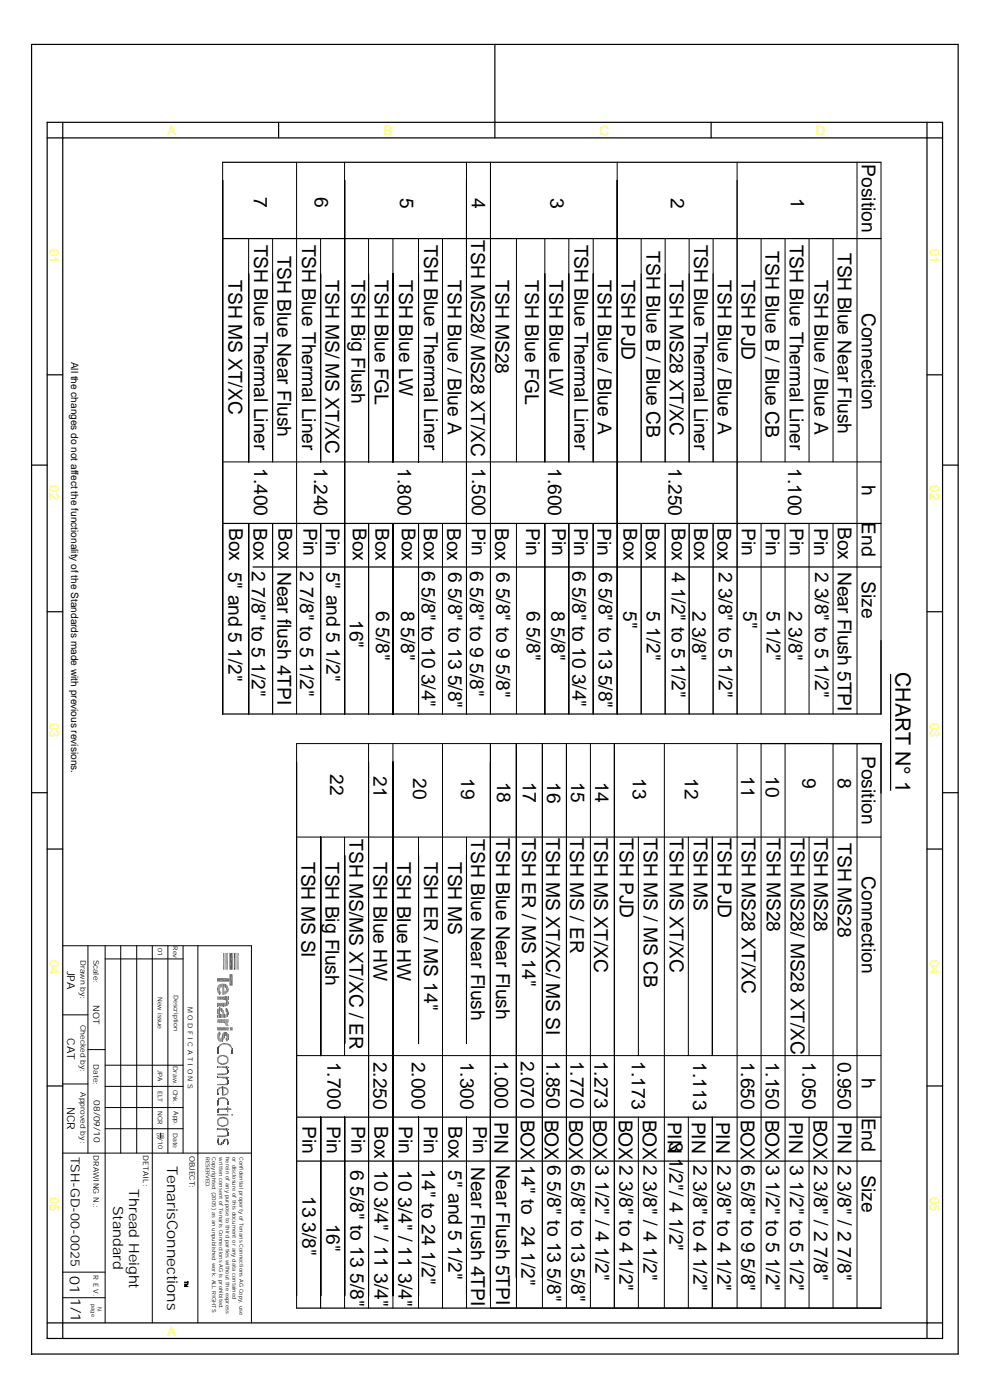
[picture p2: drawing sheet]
<svg xmlns="http://www.w3.org/2000/svg" width="210mm" height="297mm" viewBox="0 0 210 297" stroke-linecap="round" stroke-linejoin="round" font-family="sans-serif">
<g fill="none" stroke="#000" stroke-width=".25">
<path d="M6.7 9.4h196.2v277.5h-196.2zM104.8 9.4v19.8M10 25.9h189.6v257.7h-189.6zM13.3 25.9v3.3h186.3M47.2 34.4h139.4M59 25.9v3.3M150.6 25.9v3.3M196.3 25.9v254.4h-183v-251.1h-3.3M47.2 50.6h139.4M10 79.4h3.3M196.3 79.4h3.3M6.7 98.6h3.3"/>
<path d="M199.6 98.6h3.3M47.2 110.9h139.4M10 129.6h3.3M53.6 120.2h133M186.6 135.7v15.6h-139.4M196.3 129.6h3.3M161 157.6h25.6v10.5M188.6 142.9v24.6M6.7 168h3.3M10 179.9h3.3M196.3 179.9h3.3M199.6 168h3.3"/>
<path d="M10 230.1h3.3M62.8 236.7h123.8M196.3 230.1h3.3M62.8 246.1h123.8M62.8 277.2h123.8M10 280.3h3.3v3.3M199.6 280.3h-3.3v3.3"/>
</g>
<g fill="none" stroke="#000" stroke-width=".21">
<path d="M47.2 38.2v113.1zM47.2 34.4v116.9M62.8 34.4v116.9M73 38.2v113.1zM73 34.4v116.9v-113.1M98.8 38.2v113.1zM98.8 34.4v116.9M103.9 34.4v116.9v-40.4M130.7 34.4v116.9M156.1 34.4v116.9M181.5 34.4v116.9M186.6 34.4v116.9"/>
<path d="M52.7 50.6v47.3M57.7 50.6v47.3M67.9 50.6v47.3M78.1 50.6v47.3M83.2 50.6v47.3M88.6 50.6v47.3M93.7 50.6v47.3M103.9 58v39.9M115.4 50.6v47.3M120.5 50.6v47.3M125.6 50.6v47.3M135.8 50.6v47.3"/>
<path d="M140.9 50.6v47.3M146 50.6v47.3M151 50.6v47.3M161.2 50.6v47.3M166.3 50.6v47.3M171.4 50.6v47.3M176.4 50.6v47.3M47.2 97.9h139.4M52.7 110.9v40.4M57.7 110.9v40.4M67.9 110.9v40.4M78.1 110.9v40.4"/>
<path d="M83.2 110.9v40.4M88.6 110.9v40.4M93.7 110.9v40.4M115.4 110.9v40.4M120.5 110.9v40.4M125.6 110.9v40.4M135.8 110.9v40.4M140.9 110.9v40.4M146 110.9v40.4M151 110.9v40.4M161.2 110.9v40.4M166.3 110.9v40.4"/>
<path d="M171.4 110.9v40.4M176.4 110.9v40.4M62.8 157.6h123.8v119.6M109.4 157.6v113.2zM114.9 157.6v119.6M120 157.6v119.6M125.1 157.6v119.6M130.1 157.6v119.6v-40.5M130.1 157.6v119.6M130.1 157.6v66.1M140.7 157.6v119.6M156.1 157.6v119.6"/>
<path d="M161.2 157.6v119.6M166.3 157.6v119.6M176.4 157.6v119.6M181.5 157.6v119.6M62.8 177.4h123.8M135.2 177.4v46.3M145.8 177.4v46.3M150.9 177.4v46.3M171.4 177.4v46.3M62.8 223.7h123.8M135.2 236.7v40.5M145.8 236.7v40.5"/>
<path d="M150.9 236.7v40.5M171.4 236.7v40.5M109.4 270.8v-113.2v119.6"/>
</g>
<g fill="#0037dd">
<path d="M48.9 234.9l.1 .3z"/>
<path d="M48.3 234.9h.6l-.6 .3z"/>
<path d="M48.3 235.2l.6-.3v.3z"/>
<path d="M48.1 234.5h.2l-.2 1.2z"/>
<path d="M48.3 234.5v1.2h-.2z"/>
<path d="M47.9 234.9h.2l-.2 .3z"/>
<path d="M48.1 234.9v.3h-.2z"/>
<path d="M47.9 234.9v.3z"/>
<path d="M47.4 234.9h.5l-.5 .3z"/>
<path d="M47.4 235.2l.5-.3v.3z"/>
<path d="M47.3 234.9v.3z"/>
<path d="M47.4 234.9l-.1 .3z"/>
<path d="M47 234.9h.3l-.3 .3z"/>
<path d="M47 235.2l.3-.3v.3z"/>
<path d="M46.8 234.9h.2l-.2 .3z"/>
<path d="M47 234.9v.3h-.2z"/>
<path d="M46.7 234.9v.3z"/>
<path d="M46.8 234.9l-.1 .3z"/>
<path d="M46.6 234.9h.1l-.1 .3z"/>
<path d="M46.7 234.9v.3h-.1z"/>
<path d="M46.3 235l.3-.1-.3 .3z"/>
<path d="M46.6 234.9v.3h-.3z"/>
<path d="M46.2 235.5v.2z"/>
<path d="M46.2 235v.4z"/>
<path d="M46.3 235l-.1 .4z"/>
<path d="M46.2 235v.5z"/>
<path d="M46.2 235v.7z"/>
<path d="M46.2 235l-.1 .8v-.7z"/>
<path d="M46.2 235v.7l-.1 .1z"/>
<path d="M46.1 235.1v.7z"/>
</g>
<g fill="none" stroke="#000" stroke-width=".21">
<path d="M13.3 200.4h40v79.9M13.3 215.1h5.3M18.6 200.4v44M22.3 200.4v79.9M22.3 203.2h16.5M25.6 200.4v44M29 200.4v44M32.3 200.4v44M35.6 200.4v44M38.8 200.4v44M41.9 200.4v79.9M13.3 229.7h5.3"/>
<path d="M18.6 222.4h3.7M22.3 230.2h16.5M22.3 225.7h16.5"/>
</g>
<g fill="#767676">
<path d="M48.4 212.2v.7z"/>
<path d="M48.4 211.2v.7z"/>
<path d="M48.3 212.1v.9z"/>
<path d="M48.4 212.2l-.1 .8z"/>
<path d="M48.3 211.2v.7z"/>
<path d="M48.4 211.2l-.1 .7z"/>
<path d="M48.3 211.9v1.2z"/>
<path d="M48.3 212.1v1z"/>
<path d="M48.2 211.9v1.2z"/>
<path d="M48.3 211.9l-.1 1.2z"/>
<path d="M48.2 211.2v.7z"/>
<path d="M48.3 211.2l-.1 .7z"/>
</g>
<path d="M48 211.2v2" fill="none" stroke="#767676" stroke-width=".25"/>
<g fill="#767676">
<path d="M47.9 212.3v.9z"/>
<path d="M47.9 211.2v1.1z"/>
<path d="M47.9 212.3l-.1 1z"/>
<path d="M47.8 211.2h.1l-.1 .7z"/>
<path d="M47.9 211.2v1.1l-.1-.4z"/>
<path d="M47.8 211.2v.7z"/>
<path d="M47.6 212.5l.2-.1-.2 .9z"/>
<path d="M47.8 212.4v.9h-.2z"/>
<path d="M47.4 212.5h.2l-.2 .8z"/>
<path d="M47.6 212.5v.8h-.2z"/>
<path d="M47.4 212.5v.8z"/>
<path d="M47.2 212.5h.2l-.2 .8z"/>
<path d="M47.4 212.5v.8h-.2z"/>
<path d="M47 211.2h.8l-.8 .7z"/>
<path d="M47 211.9l.8-.7v.7z"/>
<path d="M46.8 212.5h.4l-.4 .8z"/>
<path d="M47.2 212.5v.8h-.4z"/>
<path d="M46.4 212.5h.4l-.4 .8z"/>
<path d="M46.8 212.5v.8h-.4z"/>
<path d="M46.2 211.2h.8l-.8 .7z"/>
<path d="M46.2 211.9l.8-.7v.7z"/>
<path d="M46.1 211.2v.7z"/>
<path d="M46.2 211.2l-.1 .7z"/>
<path d="M46.1 212.5h.3l-.3 .8z"/>
<path d="M46.4 212.5v.8h-.3z"/>
<path d="M46.1 212.5v.8z"/>
<path d="M46.1 212.6l-.1 .6z"/>
<path d="M46.1 212.6v.7z"/>
<path d="M46 211.2h.1l-.1 .7z"/>
<path d="M46.1 211.2v.7h-.1z"/>
</g>
<g fill="#00b85c">
<path d="M48.6 201.9h.7l-.7 3.6z"/>
<path d="M49.3 201.9v3.6h-.7z"/>
</g>
<g fill="#767676">
<path d="M48.6 206.4h.7l-.7 2.5z"/>
<path d="M49.3 206.4v2.5h-.7z"/>
<path d="M46 207.3h2.6l-2.6 .7z"/>
<path d="M46 208l2.6-.7v.7z"/>
</g>
<path d="M48.1 201.9v3.6" fill="none" stroke="#dd00a5" stroke-width=".34"/>
<path d="M47.3 201.9v3.6" fill="none" stroke="#00b85c" stroke-width=".21"/>
<path d="M47.7 201.9v3.6" fill="none" stroke="#0037dd" stroke-width=".21"/>
<g fill="#767676">
<path d="M48.3 209.3l.2 .3-.2 .6z"/>
<path d="M48.3 209v1.2z"/>
<path d="M48.3 209.3v.9z"/>
<path d="M47.9 208.6l.4 .4-.4 1.6z"/>
<path d="M48.3 209v1.2l-.4 .4z"/>
<path d="M47.8 208.6v.8z"/>
<path d="M47.9 208.6v1.2z"/>
<path d="M47.9 209.8l-.1 .9z"/>
<path d="M47.8 208.5v.8z"/>
<path d="M47.6 210.1l.2-.2-.2 .8z"/>
<path d="M47.8 209.9v.8h-.2z"/>
<path d="M47.5 210.1v.6z"/>
<path d="M47.6 210.1l-.1 .6z"/>
<path d="M47.5 208.5h.3l-.3 .6z"/>
<path d="M47.8 208.5v.8l-.3-.2z"/>
</g>
<path d="M47.4 208.5v2.3" fill="none" stroke="#767676" stroke-width=".25"/>
<path d="M47.1 208.5v2.3M47.2 208.5v2.3" fill="none" stroke="#767676" stroke-width=".21"/>
<g fill="#767676">
<path d="M47 208.5v.6z"/>
<path d="M47.1 208.5l-.1 .6z"/>
<path d="M46.7 210.2l.2 .1-.2 .4z"/>
<path d="M46.7 208.5h.3l-.3 .9z"/>
<path d="M47 208.5v.6l-.3 .3z"/>
<path d="M46.7 210.1v.7z"/>
<path d="M46.7 210.2v.6z"/>
<path d="M46.6 210v.7z"/>
<path d="M46.6 209.6v1.1z"/>
<path d="M46.5 209.5v1.2z"/>
<path d="M46.6 209.6l-.1 1.1z"/>
<path d="M46.5 208.6l.2-.1-.2 1z"/>
<path d="M46.7 208.5v.9l-.2 .1z"/>
<path d="M46.3 208.7l.2-.1-.2 2z"/>
</g>
<path d="M46.4 208.6v2.1" fill="none" stroke="#767676" stroke-width=".21"/>
<g fill="#767676">
<path d="M46.1 208.9l.2-.2-.2 1.7z"/>
<path d="M46.3 208.7v1.9l-.2-.2z"/>
<path d="M46.1 208.9v1.3z"/>
<path d="M46.1 208.9v1.5z"/>
<path d="M46 209.4v.5z"/>
<path d="M46.1 209.2l-.1 .7z"/>
<path d="M46.1 209.2v1z"/>
</g>
<path d="M50.2 201.9v3.6" fill="none" stroke="#00b85c" stroke-width=".21"/>
<path d="M50.5 201.9v3.6" fill="none" stroke="#dd00a5" stroke-width=".21"/>
<path d="M49.7 201.9v3.6" fill="none" stroke="#0037dd" stroke-width=".34"/>
<g fill="#0037dd">
<path d="M48.3 224.1v1z"/>
<path d="M48.2 224l.1 .1-.1 1.2z"/>
<path d="M48.3 224.1v1l-.1 .2z"/>
<path d="M48.2 224.6l-.1 .8z"/>
<path d="M48.1 223.8v.6z"/>
<path d="M48.2 224v.6z"/>
<path d="M48.1 224.9l-.2 .6z"/>
<path d="M48.1 224.9v.5l-.2 .1z"/>
<path d="M47.9 223.7l.2 .1-.2 .2z"/>
<path d="M48.1 223.8v.6l-.2-.4z"/>
<path d="M47.2 225.4l.7-.3-.7 .6z"/>
<path d="M47.2 225.7l.7-.6v.4z"/>
<path d="M47.2 223.5l.7 .2-.7 .1z"/>
<path d="M47.2 223.8l.7-.1v.3z"/>
<path d="M46.5 225.1l.7 .3-.7 .1z"/>
<path d="M46.5 225.5l.7-.1v.3z"/>
<path d="M46.5 223.7l.7-.2-.7 .5z"/>
<path d="M46.5 224l.7-.5v.3z"/>
<path d="M46.3 224.9l.2 .2-.2 .3z"/>
<path d="M46.5 225.1v.4l-.2-.1z"/>
<path d="M46.3 223.8l.2-.1-.2 .7z"/>
<path d="M46.5 223.7l-.2 .7z"/>
<path d="M46.2 224.6v.7z"/>
<path d="M46.3 224.9v.5z"/>
<path d="M46.3 223.8l-.1 .8z"/>
<path d="M46.1 224.1v1z"/>
<path d="M46.2 224l-.1 1.1v-1z"/>
<path d="M46.2 224v1.3l-.1-.2z"/>
<path d="M49.3 222.5v.2z"/>
<path d="M49.2 222.1v1.1z"/>
<path d="M49.3 222.5l-.1 .7z"/>
<path d="M49.1 221.8v1.6z"/>
<path d="M49.2 222.1l-.1 1.3z"/>
<path d="M49 221.8v1.6z"/>
<path d="M49.1 221.8l-.1 1.6z"/>
<path d="M49 222.7v.7z"/>
<path d="M48.9 223.2v.2z"/>
<path d="M49 222.9l-.1 .5z"/>
<path d="M48.9 221.6v.5z"/>
<path d="M49 221.8v.9z"/>
<path d="M48.9 221.4v.5z"/>
<path d="M48.5 221.2l.4 .2-.4 .2z"/>
<path d="M48.5 221.6l.4-.2v.5z"/>
<path d="M48.2 221.1l.3 .1-.3 .2z"/>
<path d="M48.2 221.4l.3-.2v.4z"/>
<path d="M47.9 221.1h.3l-.3 .2z"/>
<path d="M48.2 221.1v.3l-.3-.1z"/>
<path d="M47.2 221l.7 .1-.7 .2z"/>
<path d="M47.2 221.3l.7-.2v.2z"/>
<path d="M47.2 221.1v-.1v.3z"/>
<path d="M47.2 221v.3z"/>
<path d="M46.7 221.3l.5-.2-.5 .6z"/>
<path d="M47.2 221.1v.2l-.5 .4z"/>
<path d="M46.6 221.3v.5z"/>
<path d="M46.7 221.3l-.1 .5z"/>
<path d="M46.3 223.2l.1 .2z"/>
<path d="M46.6 221.3l-.3 .9v-.5z"/>
<path d="M46.6 221.3v.5l-.3 .4z"/>
<path d="M46.3 223v.4z"/>
<path d="M46.3 223.2v.2z"/>
<path d="M46.2 222.7v.7z"/>
<path d="M46.3 223l-.1 .4z"/>
<path d="M46.3 221.7l-.1 .8z"/>
<path d="M46.2 221.8v.9z"/>
<path d="M46.1 221.9l.1-.1-.1 1.6z"/>
<path d="M46.2 221.8v1.6h-.1z"/>
<path d="M46.1 221.9v1.4z"/>
<path d="M46.1 221.9v1.5z"/>
<path d="M46.1 221.9l-.1 1z"/>
<path d="M46 222.3v.6z"/>
</g>
<g fill="#767676">
<path d="M48.7 217.7h.6l-.6 .7z"/>
<path d="M49.3 217.7v.7h-.6z"/>
<path d="M48 217.7h.4l-.4 .7z"/>
<path d="M48.4 217.7v.7h-.4z"/>
<path d="M47.2 217.7h.8l-.8 .7z"/>
<path d="M47.2 218.4l.8-.7v.7z"/>
<path d="M46.4 217.7h.8l-.8 .7z"/>
<path d="M46.4 218.4l.8-.7v.7z"/>
<path d="M46 217.7h.4l-.4 .7z"/>
<path d="M46.4 217.7v.7h-.4z"/>
<path d="M48.4 214.5v.5z"/>
<path d="M48.2 213.8l.2 .7-.2 .9z"/>
<path d="M48.4 214.5v.5l-.2 .4z"/>
<path d="M48.2 213.8v1.7z"/>
<path d="M48 213.7l.2 .1-.2 1.8z"/>
<path d="M48.2 213.8v1.7l-.2 .1z"/>
<path d="M48 214.6l-.1 1z"/>
<path d="M47.9 213.7v.8z"/>
<path d="M48 213.7v.9z"/>
<path d="M47.9 213.7v.7z"/>
<path d="M47.8 214.9v.8z"/>
<path d="M47.9 214.9l-.1 .8z"/>
<path d="M47.8 215v-.1v.8z"/>
<path d="M47.8 213.6l.1 .1-.1 .6z"/>
<path d="M47.9 213.7v.7l-.1-.1z"/>
<path d="M47.6 215h.2l-.2 .7z"/>
<path d="M47.8 215v.7h-.2z"/>
<path d="M47.6 215v.7z"/>
<path d="M47.6 214.9v.8z"/>
<path d="M47.5 214.6v1.1z"/>
<path d="M47.6 214.9l-.1 .8z"/>
<path d="M47.4 214.2v1.5z"/>
<path d="M47.5 214.6l-.1 1.1z"/>
<path d="M47.2 213.8l.2 .4-.2 1.5z"/>
<path d="M47.4 214.2v1.5h-.2z"/>
<path d="M47 214.9l.2 .1-.2 .7z"/>
<path d="M47.2 215v.7h-.2z"/>
<path d="M47 213.6l.2 .2-.2 .7z"/>
<path d="M47.2 213.8v1.2l-.2-.5z"/>
<path d="M47 213.6v.8z"/>
<path d="M47 213.6v.9z"/>
<path d="M46.7 213.5l.3 .1-.3 .6z"/>
<path d="M47 213.6v.8l-.3-.2z"/>
<path d="M46.7 214.9h.3l-.3 .8z"/>
<path d="M47 214.9v.8h-.3z"/>
<path d="M46.7 214.9v.8z"/>
<path d="M46.6 213.5h.1l-.1 .8z"/>
<path d="M46.7 213.5v.7l-.1 .1z"/>
<path d="M46.5 214.6l.2 .3-.2 .8z"/>
<path d="M46.7 214.9v.8h-.2z"/>
<path d="M46.5 213.5v1.1z"/>
<path d="M46.6 213.5l-.1 1.1z"/>
<path d="M46.5 214.6v1.1z"/>
</g>
<path d="M46.4 213.6v2.1M46.4 213.5v2.2" fill="none" stroke="#767676" stroke-width=".21"/>
<g fill="#767676">
<path d="M46.2 213.7v2z"/>
<path d="M46.3 213.7l-.1 2z"/>
<path d="M46.1 215.1v.6z"/>
<path d="M46.2 215.1l-.1 .6z"/>
<path d="M46.1 213.8l.1-.1-.1 1.1z"/>
<path d="M46.2 213.7v1.4l-.1-.3z"/>
<path d="M46.1 213.8v.9z"/>
<path d="M46.1 213.8v1z"/>
<path d="M46 215.1h.1l-.1 .6z"/>
<path d="M46.1 215.1v.6h-.1z"/>
<path d="M46 214.1v.5z"/>
<path d="M46 215.1v.6z"/>
<path d="M46.1 214l-.1 .6z"/>
<path d="M46.1 214v.7z"/>
<path d="M48.3 217.2l.1 .2z"/>
<path d="M48.3 216v.7z"/>
<path d="M48.4 216.1l-.1 .6z"/>
<path d="M48.2 216.8l.1 .4-.1 .2z"/>
<path d="M48.3 217.2v.2h-.1z"/>
<path d="M48.2 216h.1l-.1 .8z"/>
<path d="M48.3 216v.7l-.1 .1z"/>
<path d="M48 216h.2l-.2 1.4z"/>
<path d="M48.2 216v1.4h-.2z"/>
<path d="M47.9 216v1.4z"/>
<path d="M48 216l-.1 1.4z"/>
<path d="M47.8 216v1.4z"/>
<path d="M47.8 216v1.2z"/>
<path d="M47.7 216v.9z"/>
<path d="M47.4 216h.3l-.3 .8z"/>
<path d="M47.7 216v.9l-.3-.1z"/>
<path d="M47.2 216h.2l-.2 .8z"/>
<path d="M47.4 216v.8h-.2z"/>
<path d="M46.7 216h.5l-.5 .8z"/>
<path d="M47.2 216v.8h-.5z"/>
<path d="M46.2 216h.5l-.5 .8z"/>
<path d="M46.7 216v.8h-.5z"/>
<path d="M46.1 216v.8z"/>
<path d="M46.2 216l-.1 .8z"/>
<path d="M46 216.1l.1-.1-.1 .8z"/>
<path d="M46.1 216l-.1 .8z"/>
<path d="M48.3 219.2l.2 .4-.2 .5z"/>
<path d="M48.3 219.1v1.3z"/>
<path d="M48.3 219.2v1.2z"/>
<path d="M48.2 218.9l.1 .2-.1 1.6z"/>
<path d="M48.3 219.1v1.3l-.1 .3z"/>
<path d="M48.1 218.9v1.8z"/>
<path d="M48.2 218.9l-.1 1.8z"/>
<path d="M47.9 218.8l.2 .1-.2 1.7z"/>
<path d="M48.1 218.9v1.8l-.2-.1z"/>
<path d="M47.9 220v.5z"/>
<path d="M47.9 220v.6z"/>
<path d="M47.9 218.8v.8z"/>
<path d="M47.9 218.8v1.2z"/>
<path d="M47.8 220.1v.3z"/>
<path d="M47.9 220.1v.4z"/>
<path d="M47.8 218.8v.6z"/>
<path d="M47.7 218.7l.1 .1-.1 .6z"/>
<path d="M47.8 218.8v.6h-.1z"/>
<path d="M47.7 218.7v.9z"/>
<path d="M47.6 218.7v.9z"/>
<path d="M47.7 218.7l-.1 .9z"/>
<path d="M47.6 218.7v1.1z"/>
<path d="M47.5 218.7v1.4z"/>
<path d="M47.6 218.7l-.1 1.4z"/>
<path d="M47.3 218.8l.2-.1-.2 1.6z"/>
<path d="M47.5 218.7v1.4l-.2 .2z"/>
<path d="M47.3 218.8l-.2 1.9v-1.6z"/>
<path d="M47.3 218.8v1.5l-.2 .4z"/>
<path d="M47.1 219.1v1.6z"/>
<path d="M47.1 219.1l-.1 1.6z"/>
<path d="M47 219.6l-.1 1.1z"/>
<path d="M46.7 218.9v.2z"/>
<path d="M46.7 220.1l.2-.2-.2 .9z"/>
<path d="M46.9 219.9v.8l-.2 .1z"/>
<path d="M46.7 220.1v.7z"/>
<path d="M46.6 218.7l.1 .2-.1 .6z"/>
<path d="M46.7 218.9l-.1 .6z"/>
<path d="M46.6 220v.7z"/>
<path d="M46.6 218.7v.9z"/>
<path d="M46.5 219.7v1z"/>
<path d="M46.6 220l-.1 .7z"/>
<path d="M46.5 218.6v1.1z"/>
<path d="M46.6 218.7l-.1 1z"/>
</g>
<path d="M46.4 218.5v2.2" fill="none" stroke="#767676" stroke-width=".21"/>
<g fill="#767676">
<path d="M46.1 219v1.1z"/>
<path d="M46.3 218.7l-.2 1.4v-1.1z"/>
<path d="M46.3 218.7v2l-.2-.6z"/>
</g>
<g fill="#0037dd">
<path d="M48.3 228.9v.5z"/>
<path d="M48.3 228.9v.6z"/>
<path d="M48.3 228.3v.1z"/>
<path d="M48.3 228.2v.2z"/>
<path d="M48.2 228.6l.1 .3-.1 .8z"/>
<path d="M48.3 228.9v.6l-.1 .2z"/>
<path d="M48.2 228.6v1.1z"/>
<path d="M48.2 229l-.1 .8z"/>
<path d="M48.1 228.5v.5z"/>
<path d="M48.2 228.6v.4z"/>
<path d="M48.1 228.2h.2l-.2 .2z"/>
<path d="M48.3 228.2v.2h-.2z"/>
<path d="M48.1 229.5v.4z"/>
<path d="M47.9 229.5h.2l-.2 .5z"/>
<path d="M48.1 229.5v.4l-.2 .1z"/>
<path d="M47.9 228.4l.2 .1-.2 .2z"/>
<path d="M48.1 228.5v.5l-.2-.3z"/>
<path d="M47.9 228.2h.2l-.2 .2z"/>
<path d="M48.1 228.2v.2h-.2z"/>
<path d="M47.9 228.2v.4z"/>
<path d="M47.9 228.2v.5z"/>
<path d="M47.8 228.2v.4z"/>
<path d="M47.9 228.2l-.1 .4z"/>
<path d="M47.7 229.7l.2-.2-.2 .5z"/>
<path d="M47.9 229.5v.5h-.2z"/>
<path d="M47.6 228.2h.2l-.2 .3z"/>
<path d="M47.8 228.2v.4l-.2-.1z"/>
<path d="M47.5 229.7h.2l-.2 .3z"/>
<path d="M47.7 229.7v.3h-.2z"/>
<path d="M47.2 229.7h.3l-.3 .3z"/>
<path d="M47.5 229.7v.3h-.3z"/>
<path d="M47.1 228.2h.5l-.5 .3z"/>
<path d="M47.1 228.5l.5-.3v.3z"/>
<path d="M46.9 228.2h.2l-.2 .2z"/>
<path d="M47.1 228.2v.3l-.2-.1z"/>
<path d="M46.7 229.7h.5l-.5 .3z"/>
<path d="M46.7 230l.5-.3v.3z"/>
<path d="M46.3 229.7h.4l-.4 .3z"/>
<path d="M46.3 230l.4-.3v.3z"/>
<path d="M46.2 229.7v.3z"/>
<path d="M46.3 229.7l-.1 .3z"/>
<path d="M46.1 228.2h.8l-.8 .2z"/>
<path d="M46.1 228.4l.8-.2v.2z"/>
<path d="M46.1 228.2v.2z"/>
<path d="M46.1 228.3l-.1 .1z"/>
<path d="M46.1 229.7h.1l-.1 .3z"/>
<path d="M46.2 229.7v.3h-.1z"/>
<path d="M46 229.7v.3z"/>
<path d="M46.1 229.7l-.1 .3z"/>
<path d="M48.3 226.8v.4z"/>
<path d="M48.3 226.7v.6z"/>
<path d="M48.3 226.8v.5z"/>
<path d="M48.3 226.1v.1z"/>
<path d="M48.3 226v.2z"/>
<path d="M48.2 226.4l.1 .3-.1 .8z"/>
<path d="M48.3 226.7v.6l-.1 .2z"/>
<path d="M48.2 226.4v1.1z"/>
<path d="M48.2 226.8l-.1 .8z"/>
<path d="M48.1 226.3v.5z"/>
<path d="M48.2 226.4v.4z"/>
<path d="M48.1 226h.2l-.2 .2z"/>
<path d="M48.3 226v.2h-.2z"/>
<path d="M48.1 227.3v.4z"/>
<path d="M47.9 227.3h.2l-.2 .5z"/>
<path d="M48.1 227.3v.4l-.2 .1z"/>
<path d="M47.9 226.2l.2 .1-.2 .2z"/>
<path d="M48.1 226.3v.5l-.2-.3z"/>
<path d="M47.9 226h.2l-.2 .2z"/>
<path d="M48.1 226v.2h-.2z"/>
<path d="M47.9 226v.4z"/>
<path d="M47.9 226v.5z"/>
<path d="M47.8 226v.4z"/>
<path d="M47.9 226l-.1 .4z"/>
<path d="M47.7 227.5l.2-.2-.2 .5z"/>
<path d="M47.9 227.3v.5h-.2z"/>
<path d="M47.6 226h.2l-.2 .3z"/>
<path d="M47.8 226v.4l-.2-.1z"/>
<path d="M47.5 227.5h.2l-.2 .4z"/>
<path d="M47.7 227.5v.3l-.2 .1z"/>
<path d="M47.2 227.5h.3l-.3 .4z"/>
<path d="M47.5 227.5v.4h-.3z"/>
<path d="M47.1 226h.5l-.5 .3z"/>
<path d="M47.1 226.3l.5-.3v.3z"/>
<path d="M46.9 226h.2l-.2 .2z"/>
<path d="M47.1 226v.3l-.2-.1z"/>
<path d="M46.7 227.5h.5l-.5 .4z"/>
<path d="M46.7 227.9l.5-.4v.4z"/>
<path d="M46.3 227.5h.4l-.4 .4z"/>
<path d="M46.7 227.5v.4h-.4z"/>
<path d="M46.2 227.5v.4z"/>
<path d="M46.3 227.5l-.1 .4z"/>
<path d="M46.1 226h.8l-.8 .2z"/>
<path d="M46.1 226.2l.8-.2v.2z"/>
<path d="M46.1 226v.2z"/>
<path d="M46.1 226.1l-.1 .1z"/>
<path d="M46.1 227.5h.1l-.1 .4z"/>
<path d="M46.2 227.5v.4h-.1z"/>
<path d="M46 227.5v.4z"/>
<path d="M46.1 227.5l-.1 .4z"/>
<path d="M48.3 231v.7z"/>
<path d="M48.3 230.7v1z"/>
<path d="M48.2 230.6v1.3z"/>
<path d="M48.3 230.7l-.1 1.2z"/>
<path d="M48.1 230.6v.4z"/>
<path d="M48.2 230.6v.8z"/>
<path d="M48.2 231.4l-.1 .6z"/>
<path d="M47.9 231.7l.2-.1-.2 .4z"/>
<path d="M48.1 231.6v.4h-.2z"/>
<path d="M47.9 230.5l.2 .1-.2 .2z"/>
<path d="M48.1 230.6v.4l-.2-.2z"/>
<path d="M47.8 230.4l.1 .1-.1 .2z"/>
<path d="M47.9 230.5v.3l-.1-.1z"/>
<path d="M47.5 231.9l.4-.2-.4 .5z"/>
<path d="M47.5 232.2l.4-.5v.3z"/>
<path d="M47.4 230.3l.4 .1-.4 .2z"/>
<path d="M47.4 230.6l.4-.2v.3z"/>
<path d="M47.3 231.9h.2l-.2 .3z"/>
<path d="M47.5 231.9v.3h-.2z"/>
<path d="M47.3 230.3v.3z"/>
<path d="M47.4 230.3l-.1 .3z"/>
<path d="M47.2 230.3v2z"/>
<path d="M47.3 230.3l-.1 2z"/>
<path d="M47.1 230.3v2z"/>
<path d="M47.2 230.3l-.1 2z"/>
<path d="M47.1 230.3v1.8z"/>
<path d="M47.1 230.3v.3z"/>
<path d="M47.1 230.3v.5z"/>
<path d="M46.8 230.3h.3l-.3 .3z"/>
<path d="M47.1 230.3v.3h-.3z"/>
<path d="M46.7 230.4l.1-.1-.1 .3z"/>
<path d="M46.8 230.3v.3h-.1z"/>
<path d="M46.4 230.5l.3-.1-.3 .5z"/>
<path d="M46.7 230.4v.2l-.3 .3z"/>
<path d="M46.3 230.5v.5z"/>
<path d="M46.4 230.5l-.1 .5z"/>
<path d="M46.2 231.7l.1 .3z"/>
<path d="M46.2 231.2v.8z"/>
<path d="M46.2 231.7v.3z"/>
<path d="M46.3 230.5l-.1 .7z"/>
<path d="M46.1 230.8l.1-.2-.1 1.4z"/>
<path d="M46.2 230.6v1.4h-.1z"/>
<path d="M46.1 230.8v1.1z"/>
<path d="M46.1 230.8v1.2z"/>
<path d="M46 231.3v.3z"/>
<path d="M46.1 230.9l-.1 .7z"/>
<path d="M46.1 230.9v1z"/>
<path d="M48.3 233.3v.7z"/>
<path d="M48.3 233.3v.8z"/>
<path d="M48.2 232.9l.1 .4-.1 .8z"/>
<path d="M48.3 233.3v.8h-.1z"/>
<path d="M48.2 233.7v.5z"/>
<path d="M48.1 232.8v.5z"/>
<path d="M48.2 232.9v.8z"/>
<path d="M48.2 233.9l-.1 .3z"/>
<path d="M47.8 232.7l.3 .1-.3 .1z"/>
<path d="M47.8 232.9l.3-.1v.5z"/>
<path d="M47.6 232.5l.2 .2-.2 .1z"/>
<path d="M47.6 232.8l.2-.1v.2z"/>
<path d="M47.4 232.5h.2l-.2 .3z"/>
<path d="M47.6 232.5v.3h-.2z"/>
<path d="M47 232.5h.4l-.4 .3z"/>
<path d="M47 232.8l.4-.3v.3z"/>
<path d="M46.9 232.5v.3z"/>
<path d="M47 232.5l-.1 .3z"/>
<path d="M46.5 232.7l.4-.2-.4 .5z"/>
<path d="M46.9 232.5v.3l-.4 .2z"/>
<path d="M46.4 232.7v.4z"/>
<path d="M46.5 232.7l-.1 .4z"/>
<path d="M46.3 234v.2z"/>
<path d="M46.2 232.8l.2-.1-.2 .7z"/>
<path d="M46.4 232.7l-.2 .7z"/>
<path d="M46.2 233.8v.4z"/>
<path d="M46.3 234l-.1 .2z"/>
<path d="M46.2 232.8v.7z"/>
<path d="M46.2 233.7v.5z"/>
<path d="M46.2 232.9v.8z"/>
<path d="M46.1 233.1l.1-.2-.1 1.3z"/>
<path d="M46.2 232.9v1.3h-.1z"/>
<path d="M46.1 233.1v1.1z"/>
<path d="M46 233.6v.3z"/>
<path d="M46.1 233.2l-.1 .7z"/>
<path d="M46.1 233.2v1z"/>
</g>
<path d="M22.3 234.7h16.5M22.3 239.2h16.5M13.3 244.4h40M32.3 244.4v35.9M13.3 275h9M13.3 269.6h9M39.1 272.1h.7l-.5 .3 .5 .2h-.7h.6l-.6-.2 .6-.2zM39.8 271.7h-.7l.7 .1M39.8 271.5v.5" fill="none" stroke="#000" stroke-width=".21"/>
<g fill="#0037dd">
<path d="M49 236.1h.4l-.4 .3z"/>
<path d="M49 236.4l.4-.3v.3z"/>
<path d="M48 236.1h.3l-.3 .3z"/>
<path d="M48 236.4l.3-.3v.3z"/>
<path d="M47.2 236.1h.8l-.8 .3z"/>
<path d="M47.2 236.4l.8-.3v.3z"/>
<path d="M46.4 236.1h.8l-.8 .3z"/>
<path d="M46.4 236.4l.8-.3v.3z"/>
<path d="M46 236.1h.4l-.4 .3z"/>
<path d="M46 236.4l.4-.3v.3z"/>
<path d="M48.3 239.9v.5z"/>
<path d="M48.3 239.9v.7z"/>
<path d="M48.3 239.2v.2z"/>
<path d="M48.3 239.1v.3z"/>
<path d="M48.2 239.5l.1 .4-.1 .8z"/>
<path d="M48.3 239.9v.7l-.1 .1z"/>
<path d="M48.2 239.5v1.2z"/>
<path d="M48.2 240l-.1 .8z"/>
<path d="M48.1 239.5v.4z"/>
<path d="M48.2 239.5v.5z"/>
<path d="M48.1 239.1h.2l-.2 .3z"/>
<path d="M48.3 239.1v.3h-.2z"/>
<path d="M48.1 240.4v.4z"/>
<path d="M47.9 240.6l.2-.1-.2 .4z"/>
<path d="M48.1 240.5v.3l-.2 .1z"/>
<path d="M47.9 239.4l.2 .1-.2 .1z"/>
<path d="M48.1 239.5v.4l-.2-.3z"/>
<path d="M47.9 239.1h.2l-.2 .3z"/>
<path d="M48.1 239.1v.3h-.2z"/>
<path d="M47.9 239.1v.4z"/>
<path d="M47.9 239.1v.5z"/>
<path d="M47.8 239.1v.4z"/>
<path d="M47.9 239.1l-.1 .4z"/>
<path d="M47.7 240.6h.2l-.2 .4z"/>
<path d="M47.9 240.6v.3l-.2 .1z"/>
<path d="M47.6 239.1h.2l-.2 .4z"/>
<path d="M47.8 239.1v.4h-.2z"/>
<path d="M47.5 240.6h.2l-.2 .4z"/>
<path d="M47.7 240.6v.4h-.2z"/>
<path d="M47.2 240.6h.3l-.3 .4z"/>
<path d="M47.5 240.6v.4h-.3z"/>
<path d="M47.1 239.1h.5l-.5 .4z"/>
<path d="M47.1 239.5l.5-.4v.4z"/>
<path d="M46.9 239.1h.2l-.2 .4z"/>
<path d="M47.1 239.1v.4h-.2z"/>
<path d="M46.7 240.6h.5l-.5 .4z"/>
<path d="M46.7 241l.5-.4v.4z"/>
<path d="M46.3 240.6h.4l-.4 .4z"/>
<path d="M46.7 240.6v.4h-.4z"/>
<path d="M46.2 240.6v.4z"/>
<path d="M46.3 240.6l-.1 .4z"/>
<path d="M46.1 239.1h.8l-.8 .4z"/>
<path d="M46.1 239.5l.8-.4v.4z"/>
<path d="M46.1 239.1v.3z"/>
<path d="M46.1 239.1v.4z"/>
<path d="M46.1 239.3l-.1 .1z"/>
<path d="M46.1 240.6h.1l-.1 .4z"/>
<path d="M46.2 240.6v.4h-.1z"/>
<path d="M46 240.7l.1-.1-.1 .4z"/>
<path d="M46.1 240.6l-.1 .4z"/>
<path d="M48.3 237.3v1z"/>
<path d="M48.2 237.1l.1 .2-.1 1.1z"/>
<path d="M48.3 237.3v1l-.1 .1z"/>
<path d="M48.2 237.8l-.1 .8z"/>
<path d="M48.1 236.9v.6z"/>
<path d="M48.2 237.1v.7z"/>
<path d="M48.1 238l-.2 .6z"/>
<path d="M48.1 238v.6h-.2z"/>
<path d="M47.9 236.8l.2 .1-.2 .3z"/>
<path d="M48.1 236.9v.6l-.2-.3z"/>
<path d="M47.2 238.5l.7-.1-.7 .5z"/>
<path d="M47.2 238.9l.7-.5v.2z"/>
<path d="M47.2 236.7l.7 .1-.7 .2z"/>
<path d="M47.2 237l.7-.2v.4z"/>
<path d="M46.5 238.4l.7 .1-.7 .1z"/>
<path d="M46.5 238.6l.7-.1v.4z"/>
<path d="M46.5 236.8l.7-.1-.7 .5z"/>
<path d="M46.5 237.2l.7-.5v.3z"/>
<path d="M46.3 238l.2 .4-.2 .2z"/>
<path d="M46.5 238.4v.2h-.2z"/>
<path d="M46.3 236.9l.2-.1-.2 .7z"/>
<path d="M46.5 236.8l-.2 .7z"/>
<path d="M46.2 237.8v.6z"/>
<path d="M46.3 238v.6z"/>
<path d="M46.3 236.9l-.1 .9z"/>
<path d="M46.1 237.3v1z"/>
<path d="M46.2 237.1l-.1 1.2v-1z"/>
<path d="M46.2 237.1v1.3l-.1-.1z"/>
<path d="M48.4 241.9v.4z"/>
<path d="M48.4 241.7v.6z"/>
<path d="M48.3 241.7v.9z"/>
<path d="M48.4 241.7l-.1 .9z"/>
<path d="M48.3 241.6v1.1z"/>
<path d="M48.3 241.7v1z"/>
<path d="M48.2 241.4v1.2z"/>
<path d="M48.2 242.2l-.1 .4z"/>
<path d="M48.1 241.4v.3z"/>
<path d="M48.2 241.4v.8z"/>
<path d="M47.9 241.3l.2 .1-.2 .2z"/>
<path d="M48.1 241.4v.3l-.2-.1z"/>
<path d="M47.8 241.3h.1l-.1 .4z"/>
<path d="M47.9 241.3v.3l-.1 .1z"/>
<path d="M47.5 241.4l.3-.1-.3 .4z"/>
<path d="M47.8 241.3v.4h-.3z"/>
<path d="M47.5 241.4v.5z"/>
<path d="M47.5 241.4l-.3 .8v-.5z"/>
<path d="M47.5 241.4v.5l-.3 .3z"/>
<path d="M47.2 241.7v.6z"/>
<path d="M47.2 241.7l-.2 1v-.5z"/>
<path d="M47.2 241.7v.6l-.2 .4z"/>
<path d="M47 242.2v.5z"/>
<path d="M46.7 242.3l.3-.1-.3 .6z"/>
<path d="M47 242.2v.5l-.3 .1z"/>
<path d="M46.6 242.4l.1-.1-.1 .4z"/>
<path d="M46.7 242.3v.5z"/>
<path d="M46.3 242.2l.3 .2-.3 .2z"/>
<path d="M46.3 242.6l.3-.2v.3z"/>
<path d="M46.2 241.7v.9z"/>
<path d="M46.3 242.2l-.1 .4z"/>
<path d="M46.2 241.2v.5z"/>
<path d="M46.3 241.3l-.1 .4z"/>
<path d="M46.2 241.2v1.4z"/>
<path d="M46.1 241.2v1.2z"/>
<path d="M46.1 241.3v-.1v1z"/>
<path d="M46 241.6v.6z"/>
<path d="M46.1 241.3l-.1 .9z"/>
<path d="M46.1 241.3v.9z"/>
</g>
<g fill="none" stroke="#000" stroke-width=".21">
<path d="M103.9 34.4v116.9M109.4 50.6v47.3M109.4 110.9v40.4M62.8 157.6v119.6M78.1 157.6v119.6M83.2 157.6v119.6M93.7 157.6v119.6M103.9 157.6v113.2zM103.9 157.6v119.6M103.9 157.6v117v-113.1M103.9 157.6v113.2M109.4 157.6v113.2z"/>
<path d="M109.4 157.6v119.6M62.8 161.5v113.1zM67.9 177.4v46.3M73 177.4v46.3M78.1 161.5v113.1zM83.2 161.5v113.1zM88.6 177.4v43.8M93.7 161.5v113.1zM98.8 177.4v43.8M103.9 161.5v113.1zM67.9 236.7v40.5M73 236.7v40.5"/>
<path d="M88.6 236.7v40.5M98.8 236.7v40.5M34 240.1v1.1"/>
</g>
<text font-size="4.5" x="189.7" y="142.4" transform="rotate(90 189.7 142.4)">CHART N° 1</text>
<g font-size="4.1">
<text x="182.5" y="34.8" transform="rotate(90 182.5 34.8)">Position</text>
<text x="53.8" y="41.8" transform="rotate(90 53.8 41.8)">7</text>
<text x="66.7" y="41.8" transform="rotate(90 66.7 41.8)">6</text>
<text x="84.8" y="42" transform="rotate(90 84.8 42)">5</text>
<text x="99.9" y="42" transform="rotate(90 99.9 42)">4</text>
<text x="116.6" y="42" transform="rotate(90 116.6 42)">3</text>
<text x="142.1" y="42" transform="rotate(90 142.1 42)">2</text>
<text x="167.5" y="42" transform="rotate(90 167.5 42)">1</text>
<text x="53.8" y="51.8" transform="rotate(90 53.8 51.8)">TSH Blue Thermal Liner</text>
<text x="64" y="51.8" transform="rotate(90 64 51.8)">TSH Blue Thermal Liner</text>
<text x="89.8" y="51.8" transform="rotate(90 89.8 51.8)">TSH Blue Thermal Liner</text>
<text x="99.8" y="50.9" transform="rotate(90 99.8 50.9)">TSH MS28/ MS28 XT/XC</text>
<text x="121.7" y="51.8" transform="rotate(90 121.7 51.8)">TSH Blue Thermal Liner</text>
<text x="136.9" y="53.3" transform="rotate(90 136.9 53.3)">TSH Blue B / Blue CB</text>
<text x="147.1" y="51.8" transform="rotate(90 147.1 51.8)">TSH Blue Thermal Liner</text>
<text x="162.1" y="53.3" transform="rotate(90 162.1 53.3)">TSH Blue B / Blue CB</text>
<text x="167.3" y="51.8" transform="rotate(90 167.3 51.8)">TSH Blue Thermal Liner</text>
<text x="177.5" y="53.6" transform="rotate(90 177.5 53.6)">TSH Blue Near Flush</text>
<text x="48.4" y="59.4" transform="rotate(90 48.4 59.4)">TSH MS XT/XC</text>
<text x="58.8" y="54.2" transform="rotate(90 58.8 54.2)">TSH Blue Near Flush</text>
<text x="68.9" y="59.4" transform="rotate(90 68.9 59.4)">TSH MS/ MS XT/XC</text>
<text x="74.4" y="59.4" transform="rotate(90 74.4 59.4)">TSH Big Flush</text>
<text x="79.4" y="59.4" transform="rotate(90 79.4 59.4)">TSH Blue FGL</text>
<text x="84.6" y="59.4" transform="rotate(90 84.6 59.4)">TSH Blue LW</text>
<text x="94.8" y="59.4" transform="rotate(90 94.8 59.4)">TSH Blue / Blue A</text>
<text x="105" y="59.4" transform="rotate(90 105 59.4)">TSH MS28</text>
<text x="111.3" y="59.4" transform="rotate(90 111.3 59.4)">TSH Blue FGL</text>
<text x="116.4" y="59.4" transform="rotate(90 116.4 59.4)">TSH Blue LW</text>
<text x="126.7" y="59.4" transform="rotate(90 126.7 59.4)">TSH Blue / Blue A</text>
<text x="131.7" y="59.4" transform="rotate(90 131.7 59.4)">TSH PJD</text>
<text x="141.9" y="59.4" transform="rotate(90 141.9 59.4)">TSH MS28 XT/XC</text>
<text x="152.1" y="59.4" transform="rotate(90 152.1 59.4)">TSH Blue / Blue A</text>
<text x="157.1" y="59.4" transform="rotate(90 157.1 59.4)">TSH PJD</text>
<text x="172.6" y="59.4" transform="rotate(90 172.6 59.4)">TSH Blue / Blue A</text>
<text x="182.5" y="66.3" transform="rotate(90 182.5 66.3)">Connection</text>
<text x="53.8" y="99.2" transform="rotate(90 53.8 99.2)">1.400</text>
<text x="66.5" y="99.2" transform="rotate(90 66.5 99.2)">1.240</text>
<text x="84.2" y="99.2" transform="rotate(90 84.2 99.2)">1.800</text>
<text x="100" y="99.2" transform="rotate(90 100 99.2)">1.500</text>
<text x="116.1" y="99.2" transform="rotate(90 116.1 99.2)">1.600</text>
<text x="141.6" y="99.2" transform="rotate(90 141.6 99.2)">1.250</text>
<text x="167" y="99.2" transform="rotate(90 167 99.2)">1.100</text>
<text x="182.5" y="102.7" transform="rotate(90 182.5 102.7)">h</text>
<text x="48.5" y="111.9" transform="rotate(90 48.5 111.9)">Box 5&quot; and 5 1/2&quot;</text>
<text x="53.7" y="111.9" transform="rotate(90 53.7 111.9)">Box 2 7/8&quot; to 5 1/2&quot;</text>
<text x="59" y="111.9" transform="rotate(90 59 111.9)">Box</text>
<text x="64.3" y="111.9" transform="rotate(90 64.3 111.9)">Pin</text>
<text x="69" y="111.9" transform="rotate(90 69 111.9)">Pin</text>
<text x="74.8" y="111.9" transform="rotate(90 74.8 111.9)">Box</text>
<text x="79.5" y="111.9" transform="rotate(90 79.5 111.9)">Box</text>
<text x="85.1" y="111.9" transform="rotate(90 85.1 111.9)">Box</text>
<text x="89.7" y="111.9" transform="rotate(90 89.7 111.9)">Box</text>
<text x="94.7" y="111.9" transform="rotate(90 94.7 111.9)">Box</text>
<text x="99.9" y="111.9" transform="rotate(90 99.9 111.9)">Pin</text>
<text x="104.9" y="111.9" transform="rotate(90 104.9 111.9)">Box</text>
<text x="111.4" y="111.9" transform="rotate(90 111.4 111.9)">Pin</text>
<text x="116.9" y="111.9" transform="rotate(90 116.9 111.9)">Pin</text>
<text x="121.6" y="111.9" transform="rotate(90 121.6 111.9)">Pin</text>
<text x="126.6" y="111.9" transform="rotate(90 126.6 111.9)">Pin</text>
<text x="132.1" y="111.9" transform="rotate(90 132.1 111.9)">Box</text>
<text x="136.8" y="111.9" transform="rotate(90 136.8 111.9)">Box</text>
<text x="142.3" y="111.9" transform="rotate(90 142.3 111.9)">Box</text>
<text x="147.1" y="111.9" transform="rotate(90 147.1 111.9)">Box</text>
<text x="152" y="111.9" transform="rotate(90 152 111.9)">Box</text>
<text x="157.1" y="111.9" transform="rotate(90 157.1 111.9)">Pin</text>
<text x="162.2" y="111.9" transform="rotate(90 162.2 111.9)">Pin</text>
<text x="167.3" y="111.9" transform="rotate(90 167.3 111.9)">Pin</text>
<text x="172.5" y="111.9" transform="rotate(90 172.5 111.9)">Pin</text>
<text x="177.5" y="111.7" transform="rotate(90 177.5 111.7)">Box</text>
<text x="182.5" y="110.7" transform="rotate(90 182.5 110.7)">End</text>
<text x="58.8" y="121.2" transform="rotate(90 58.8 121.2)">Near flush 4TPI</text>
<text x="63.6" y="121" transform="rotate(90 63.6 121)">2 7/8&quot; to 5 1/2&quot;</text>
<text x="69.2" y="121.2" transform="rotate(90 69.2 121.2)">5&quot; and 5 1/2&quot;</text>
<text x="89.3" y="121" transform="rotate(90 89.3 121)">6 5/8&quot; to 10 3/4&quot;</text>
<text x="95" y="121.2" transform="rotate(90 95 121.2)">6 5/8&quot; to 13 5/8&quot;</text>
<text x="99.6" y="121" transform="rotate(90 99.6 121)">6 5/8&quot; to 9 5/8&quot;</text>
<text x="105.2" y="121.2" transform="rotate(90 105.2 121.2)">6 5/8&quot; to 9 5/8&quot;</text>
<text x="121.2" y="121" transform="rotate(90 121.2 121)">6 5/8&quot; to 10 3/4&quot;</text>
<text x="126.8" y="121.2" transform="rotate(90 126.8 121.2)">6 5/8&quot; to 13 5/8&quot;</text>
<text x="142.3" y="121.2" transform="rotate(90 142.3 121.2)">4 1/2&quot; to 5 1/2&quot;</text>
<text x="152.2" y="121.2" transform="rotate(90 152.2 121.2)">2 3/8&quot; to 5 1/2&quot;</text>
<text x="172.6" y="121.2" transform="rotate(90 172.6 121.2)">2 3/8&quot; to 5 1/2&quot;</text>
<text x="177.5" y="121.2" transform="rotate(90 177.5 121.2)">Near Flush 5TPI</text>
<text x="182.5" y="123.2" transform="rotate(90 182.5 123.2)">Size</text>
<text x="74.1" y="131.4" transform="rotate(90 74.1 131.4)">16&quot;</text>
<text x="79.7" y="129.6" transform="rotate(90 79.7 129.6)">6 5/8&quot;</text>
<text x="85" y="129.5" transform="rotate(90 85 129.5)">8 5/8&quot;</text>
<text x="111.6" y="129.6" transform="rotate(90 111.6 129.6)">6 5/8&quot;</text>
<text x="116.8" y="129.5" transform="rotate(90 116.8 129.5)">8 5/8&quot;</text>
<text x="132.1" y="129.6" transform="rotate(90 132.1 129.6)">5&quot;</text>
<text x="137" y="129.6" transform="rotate(90 137 129.6)">5 1/2&quot;</text>
<text x="146.6" y="129.6" transform="rotate(90 146.6 129.6)">2 3/8&quot;</text>
<text x="157.5" y="129.6" transform="rotate(90 157.5 129.6)">5&quot;</text>
<text x="162.4" y="129.6" transform="rotate(90 162.4 129.6)">5 1/2&quot;</text>
<text x="167" y="129.6" transform="rotate(90 167 129.6)">2 3/8&quot;</text>
<text x="182.5" y="160.2" transform="rotate(90 182.5 160.2)">Position</text>
<text x="69.9" y="164.1" transform="rotate(90 69.9 164.1)">22</text>
<text x="79.1" y="164.4" transform="rotate(90 79.1 164.4)">21</text>
<text x="87.5" y="164.9" transform="rotate(90 87.5 164.9)">20</text>
<text x="97.7" y="164.9" transform="rotate(90 97.7 164.9)">19</text>
<text x="105.3" y="165.6" transform="rotate(90 105.3 165.6)">18</text>
<text x="110.7" y="165.6" transform="rotate(90 110.7 165.6)">17</text>
<text x="115.9" y="165.7" transform="rotate(90 115.9 165.7)">16</text>
<text x="121" y="165.6" transform="rotate(90 121 165.6)">15</text>
<text x="126.1" y="165.6" transform="rotate(90 126.1 165.6)">14</text>
<text x="134" y="164.9" transform="rotate(90 134 164.9)">13</text>
<text x="145" y="164.9" transform="rotate(90 145 164.9)">12</text>
<text x="157" y="164.5" transform="rotate(90 157 164.5)">11</text>
<text x="162.2" y="164.5" transform="rotate(90 162.2 164.5)">10</text>
<text x="170" y="164.8" transform="rotate(90 170 164.8)">9</text>
<text x="177.5" y="164.8" transform="rotate(90 177.5 164.8)">8</text>
<text x="74" y="177.8" transform="rotate(90 74 177.8)">TSH MS/MS XT/XC / ER</text>
<text x="99.8" y="177.9" transform="rotate(90 99.8 177.9)">TSH Blue Near Flush</text>
<text x="105.1" y="177.6" transform="rotate(90 105.1 177.6)">TSH Blue Near Flush</text>
<text x="110.6" y="177.6" transform="rotate(90 110.6 177.6)">TSH ER / MS 14&quot;</text>
<text x="115.7" y="177.6" transform="rotate(90 115.7 177.6)">TSH MS XT/XC/ MS SI</text>
<text x="120.7" y="177.6" transform="rotate(90 120.7 177.6)">TSH MS / ER</text>
<text x="125.8" y="177.6" transform="rotate(90 125.8 177.6)">TSH MS XT/XC</text>
<text x="131.3" y="177.6" transform="rotate(90 131.3 177.6)">TSH PJD</text>
<text x="136.4" y="177.6" transform="rotate(90 136.4 177.6)">TSH MS / MS CB</text>
<text x="141.9" y="177.6" transform="rotate(90 141.9 177.6)">TSH MS XT/XC</text>
<text x="147" y="177.6" transform="rotate(90 147 177.6)">TSH MS</text>
<text x="152.1" y="177.6" transform="rotate(90 152.1 177.6)">TSH PJD</text>
<text x="157.1" y="177.6" transform="rotate(90 157.1 177.6)">TSH MS28 XT/XC</text>
<text x="162.4" y="177.6" transform="rotate(90 162.4 177.6)">TSH MS28</text>
<text x="167.5" y="177.6" transform="rotate(90 167.5 177.6)">TSH MS28/ MS28 XT/XC</text>
<text x="172.5" y="177.6" transform="rotate(90 172.5 177.6)">TSH MS28</text>
<text x="177.5" y="178.7" transform="rotate(90 177.5 178.7)">TSH MS28</text>
<text x="63.8" y="182.6" transform="rotate(90 63.8 182.6)">TSH MS SI</text>
<text x="68.9" y="182.6" transform="rotate(90 68.9 182.6)">TSH Big Flush</text>
<text x="79.1" y="182.6" transform="rotate(90 79.1 182.6)">TSH Blue HW</text>
<text x="84.2" y="182.6" transform="rotate(90 84.2 182.6)">TSH Blue HW</text>
<text x="89.8" y="182.6" transform="rotate(90 89.8 182.6)">TSH ER / MS 14&quot;</text>
<text x="94.9" y="182.6" transform="rotate(90 94.9 182.6)">TSH MS</text>
<text x="182.5" y="185.7" transform="rotate(90 182.5 185.7)">Connection</text>
<text x="69.3" y="225" transform="rotate(90 69.3 225)">1.700</text>
<text x="79.1" y="225" transform="rotate(90 79.1 225)">2.250</text>
<text x="87.2" y="225" transform="rotate(90 87.2 225)">2.000</text>
<text x="97.5" y="225" transform="rotate(90 97.5 225)">1.300</text>
<text x="104.8" y="224.8" transform="rotate(90 104.8 224.8)">1.000</text>
<text x="110.3" y="224.8" transform="rotate(90 110.3 224.8)">2.070</text>
<text x="115.7" y="224.8" transform="rotate(90 115.7 224.8)">1.850</text>
<text x="120.8" y="224.8" transform="rotate(90 120.8 224.8)">1.770</text>
<text x="125.9" y="224.8" transform="rotate(90 125.9 224.8)">1.273</text>
<text x="133.9" y="224.9" transform="rotate(90 133.9 224.9)">1.173</text>
<text x="146.8" y="225.1" transform="rotate(90 146.8 225.1)">1.113</text>
<text x="157" y="225" transform="rotate(90 157 225)">1.650</text>
<text x="162.2" y="225" transform="rotate(90 162.2 225)">1.150</text>
<text x="170" y="225" transform="rotate(90 170 225)">1.050</text>
<text x="177.5" y="225" transform="rotate(90 177.5 225)">0.950</text>
<text x="182.5" y="228.5" transform="rotate(90 182.5 228.5)">h</text>
<text x="64.1" y="238.6" transform="rotate(90 64.1 238.6)">Pin</text>
<text x="69.3" y="238.6" transform="rotate(90 69.3 238.6)">Pin</text>
<text x="74.4" y="238.6" transform="rotate(90 74.4 238.6)">Pin</text>
<text x="79.3" y="238.6" transform="rotate(90 79.3 238.6)">Box</text>
<text x="84.5" y="238.6" transform="rotate(90 84.5 238.6)">Pin</text>
<text x="89.7" y="238.6" transform="rotate(90 89.7 238.6)">Pin</text>
<text x="95" y="238.6" transform="rotate(90 95 238.6)">Box</text>
<text x="100.2" y="238.6" transform="rotate(90 100.2 238.6)">Pin</text>
<text x="104.7" y="237.7" transform="rotate(90 104.7 237.7)">PIN</text>
<text x="110.3" y="237.3" transform="rotate(90 110.3 237.3)">BOX</text>
<text x="115.4" y="237.3" transform="rotate(90 115.4 237.3)">BOX</text>
<text x="120.6" y="237.3" transform="rotate(90 120.6 237.3)">BOX</text>
<text x="125.6" y="237.3" transform="rotate(90 125.6 237.3)">BOX</text>
<text x="131.1" y="237.3" transform="rotate(90 131.1 237.3)">BOX</text>
<text x="136.1" y="237.3" transform="rotate(90 136.1 237.3)">BOX</text>
<text x="141.5" y="237.7" transform="rotate(90 141.5 237.7)">PIN</text>
<text x="146.6" y="237.7" transform="rotate(90 146.6 237.7)">PIN</text>
<text x="151.7" y="237.7" transform="rotate(90 151.7 237.7)">PIN</text>
<text x="156.9" y="237.3" transform="rotate(90 156.9 237.3)">BOX</text>
<text x="162.1" y="237.3" transform="rotate(90 162.1 237.3)">BOX</text>
<text x="167.1" y="237.7" transform="rotate(90 167.1 237.7)">PIN</text>
<text x="172.3" y="237.3" transform="rotate(90 172.3 237.3)">BOX</text>
<text x="177.5" y="237.7" transform="rotate(90 177.5 237.7)">PIN</text>
<text x="182.5" y="236.8" transform="rotate(90 182.5 236.8)">End</text>
<text x="141.8" y="241.9" transform="rotate(90 141.8 241.9)">3 1/2&quot;/ 4 1/2&quot;</text>
<text x="74.3" y="248" transform="rotate(90 74.3 248)">6 5/8&quot; to 13 5/8&quot;</text>
<text x="79.3" y="248" transform="rotate(90 79.3 248)">10 3/4&quot; / 11 3/4&quot;</text>
<text x="84.4" y="248" transform="rotate(90 84.4 248)">10 3/4&quot; / 11 3/4&quot;</text>
<text x="89.3" y="247.8" transform="rotate(90 89.3 247.8)">14&quot; to 24 1/2&quot;</text>
<text x="95" y="248" transform="rotate(90 95 248)">5&quot; and 5 1/2&quot;</text>
<text x="99.8" y="247.2" transform="rotate(90 99.8 247.2)">Near Flush 4TPI</text>
<text x="105.1" y="247" transform="rotate(90 105.1 247)">Near Flush 5TPI</text>
<text x="110.5" y="247" transform="rotate(90 110.5 247)">14&quot; to 24 1/2&quot;</text>
<text x="116" y="247" transform="rotate(90 116 247)">6 5/8&quot; to 13 5/8&quot;</text>
<text x="121.1" y="247" transform="rotate(90 121.1 247)">6 5/8&quot; to 13 5/8&quot;</text>
<text x="126.2" y="247" transform="rotate(90 126.2 247)">3 1/2&quot; / 4 1/2&quot;</text>
<text x="131.2" y="247" transform="rotate(90 131.2 247)">2 3/8&quot; to 4 1/2&quot;</text>
<text x="136.3" y="247" transform="rotate(90 136.3 247)">2 3/8&quot; / 4 1/2&quot;</text>
<text x="146.9" y="247" transform="rotate(90 146.9 247)">2 3/8&quot; to 4 1/2&quot;</text>
<text x="152" y="247" transform="rotate(90 152 247)">2 3/8&quot; to 4 1/2&quot;</text>
<text x="157.1" y="247" transform="rotate(90 157.1 247)">6 5/8&quot; to 9 5/8&quot;</text>
<text x="162.3" y="247" transform="rotate(90 162.3 247)">3 1/2&quot; to 5 1/2&quot;</text>
<text x="167.4" y="247" transform="rotate(90 167.4 247)">3 1/2&quot; to 5 1/2&quot;</text>
<text x="172.5" y="247" transform="rotate(90 172.5 247)">2 3/8&quot; / 2 7/8&quot;</text>
<text x="177.5" y="247" transform="rotate(90 177.5 247)">2 3/8&quot; / 2 7/8&quot;</text>
<text x="182.5" y="249" transform="rotate(90 182.5 249)">Size</text>
<text x="64.1" y="253.4" transform="rotate(90 64.1 253.4)">13 3/8&quot;</text>
<text x="69.2" y="259.3" transform="rotate(90 69.2 259.3)">16&quot;</text>
</g>
<text font-size="3.1" x="35.4" y="247.1" transform="rotate(90 35.4 247.1)">TenarisConnections</text>
<g font-size="3">
<text x="27.3" y="252" transform="rotate(90 27.3 252)">Thread Height</text>
<text x="24" y="255.5" transform="rotate(90 24 255.5)">Standard</text>
<text x="14.8" y="270.4" transform="rotate(90 14.8 270.4)">01</text>
<text x="15" y="275.1" transform="rotate(90 15 275.1)">1/1</text>
</g>
<g font-size="2.7" fill="#ff0">
<text x="35.5" y="28.5">A</text>
<text x="81.3" y="28.5">B</text>
<text x="127.1" y="28.5">C</text>
<text x="172.8" y="28.5">D</text>
<text x="10.6" y="52.7" transform="rotate(90 10.6 52.7)">01</text>
<text x="197" y="52.7" transform="rotate(90 197 52.7)">01</text>
<text x="10.6" y="102.9" transform="rotate(90 10.6 102.9)">02</text>
<text x="197" y="102.9" transform="rotate(90 197 102.9)">02</text>
<text x="10.6" y="153.2" transform="rotate(90 10.6 153.2)">03</text>
<text x="197" y="153.2" transform="rotate(90 197 153.2)">03</text>
<text x="10.6" y="203.4" transform="rotate(90 10.6 203.4)">04</text>
<text x="197" y="203.4" transform="rotate(90 197 203.4)">04</text>
<text x="10.6" y="253.6" transform="rotate(90 10.6 253.6)">05</text>
<text x="197" y="253.6" transform="rotate(90 197 253.6)">05</text>
<text x="35.5" y="283.1">A</text>
</g>
<text font-size="2.7" x="15" y="245.1" transform="rotate(90 15 245.1)">TSH-GD-00-0025</text>
<g font-size="2.3">
<text x="14.2" y="205.7" transform="rotate(90 14.2 205.7)">JPA</text>
<text x="14.2" y="220.1" transform="rotate(90 14.2 220.1)">CAT</text>
<text x="14.2" y="234.5" transform="rotate(90 14.2 234.5)">NCR</text>
</g>
<text font-size="2.1" x="15.1" y="76.6" transform="rotate(90 15.1 76.6)">All the changes do not affect the functionality of the Standards made with previous revisions.</text>
<g font-size="1.9">
<text x="19.7" y="213" transform="rotate(90 19.7 213)">NOT</text>
<text x="19.9" y="233.2" transform="rotate(90 19.9 233.2)">08/09/10</text>
</g>
<g font-size="1.6">
<text x="17" y="203.4" transform="rotate(90 17 203.4)">Drawn by:</text>
<text x="19.8" y="203.4" transform="rotate(90 19.8 203.4)">Scale:</text>
<text x="17" y="217.2" transform="rotate(90 17 217.2)">Checked by:</text>
<text x="19.8" y="225.6" transform="rotate(90 19.8 225.6)">Date:</text>
<text x="17" y="231.5" transform="rotate(90 17 231.5)">Approved by:</text>
<text x="19.8" y="244.9" transform="rotate(90 19.8 244.9)">DRAWING N.:</text>
<text x="30.3" y="244.9" transform="rotate(90 30.3 244.9)">DETAIL:</text>
<text x="40.1" y="245" transform="rotate(90 40.1 245)">OBJECT:</text>
</g>
<g font-size="1.5">
<text x="39.8" y="213.4" transform="rotate(90 39.8 213.4)">M O D F I C A T I O N S</text>
<text x="19.8" y="270.3" transform="rotate(90 19.8 270.3)">R E V.</text>
</g>
<g font-size="1.4">
<text x="33.4" y="200.9" transform="rotate(90 33.4 200.9)">01</text>
<text x="36.7" y="200.5" transform="rotate(90 36.7 200.5)">Rev</text>
<text x="33.4" y="211.3" transform="rotate(90 33.4 211.3)">New issue</text>
<text x="36.8" y="210.8" transform="rotate(90 36.8 210.8)">Description</text>
<text x="33.4" y="226.8" transform="rotate(90 33.4 226.8)">JPA</text>
<text x="36.7" y="226" transform="rotate(90 36.7 226)">Draw.</text>
<text x="33.4" y="231.2" transform="rotate(90 33.4 231.2)">ELT</text>
<text x="36.7" y="231" transform="rotate(90 36.7 231)">Chk.</text>
<text x="33.4" y="235.5" transform="rotate(90 33.4 235.5)">NCR</text>
<text x="36.8" y="235.5" transform="rotate(90 36.8 235.5)">App.</text>
<text x="33.5" y="241.2" transform="rotate(90 33.5 241.2)">/10</text>
<text x="36.7" y="240.1" transform="rotate(90 36.7 240.1)">Date</text>
</g>
<g font-size="1.1">
<text x="43.6" y="245.2" transform="rotate(90 43.6 245.2)">RESERVED.</text>
<text x="45" y="245.2" transform="rotate(90 45 245.2)">Copyrighted (2005) as an unpublished work. ALL RIGHTS</text>
<text x="46.4" y="245.3" transform="rotate(90 46.4 245.3)">written consent of Tenaris Connections AG is prohibited.</text>
<text x="47.8" y="245.2" transform="rotate(90 47.8 245.2)">herein of any purpose to third parties without the express</text>
<text x="49.3" y="245.2" transform="rotate(90 49.3 245.2)">or disclosure of this document or any data contained</text>
<text x="50.7" y="245.2" transform="rotate(90 50.7 245.2)">Confidential property of Tenaris Connections AG Copy, use</text>
<text x="19.4" y="276.3" transform="rotate(90 19.4 276.3)">page</text>
<text x="20.7" y="277" transform="rotate(90 20.7 277)">N.</text>
</g>
<g font-size=".9">
<text x="33.2" y="240" transform="rotate(90 33.2 240)">09</text>
<text x="34.1" y="240" transform="rotate(90 34.1 240)">08</text>
</g>
</svg>
